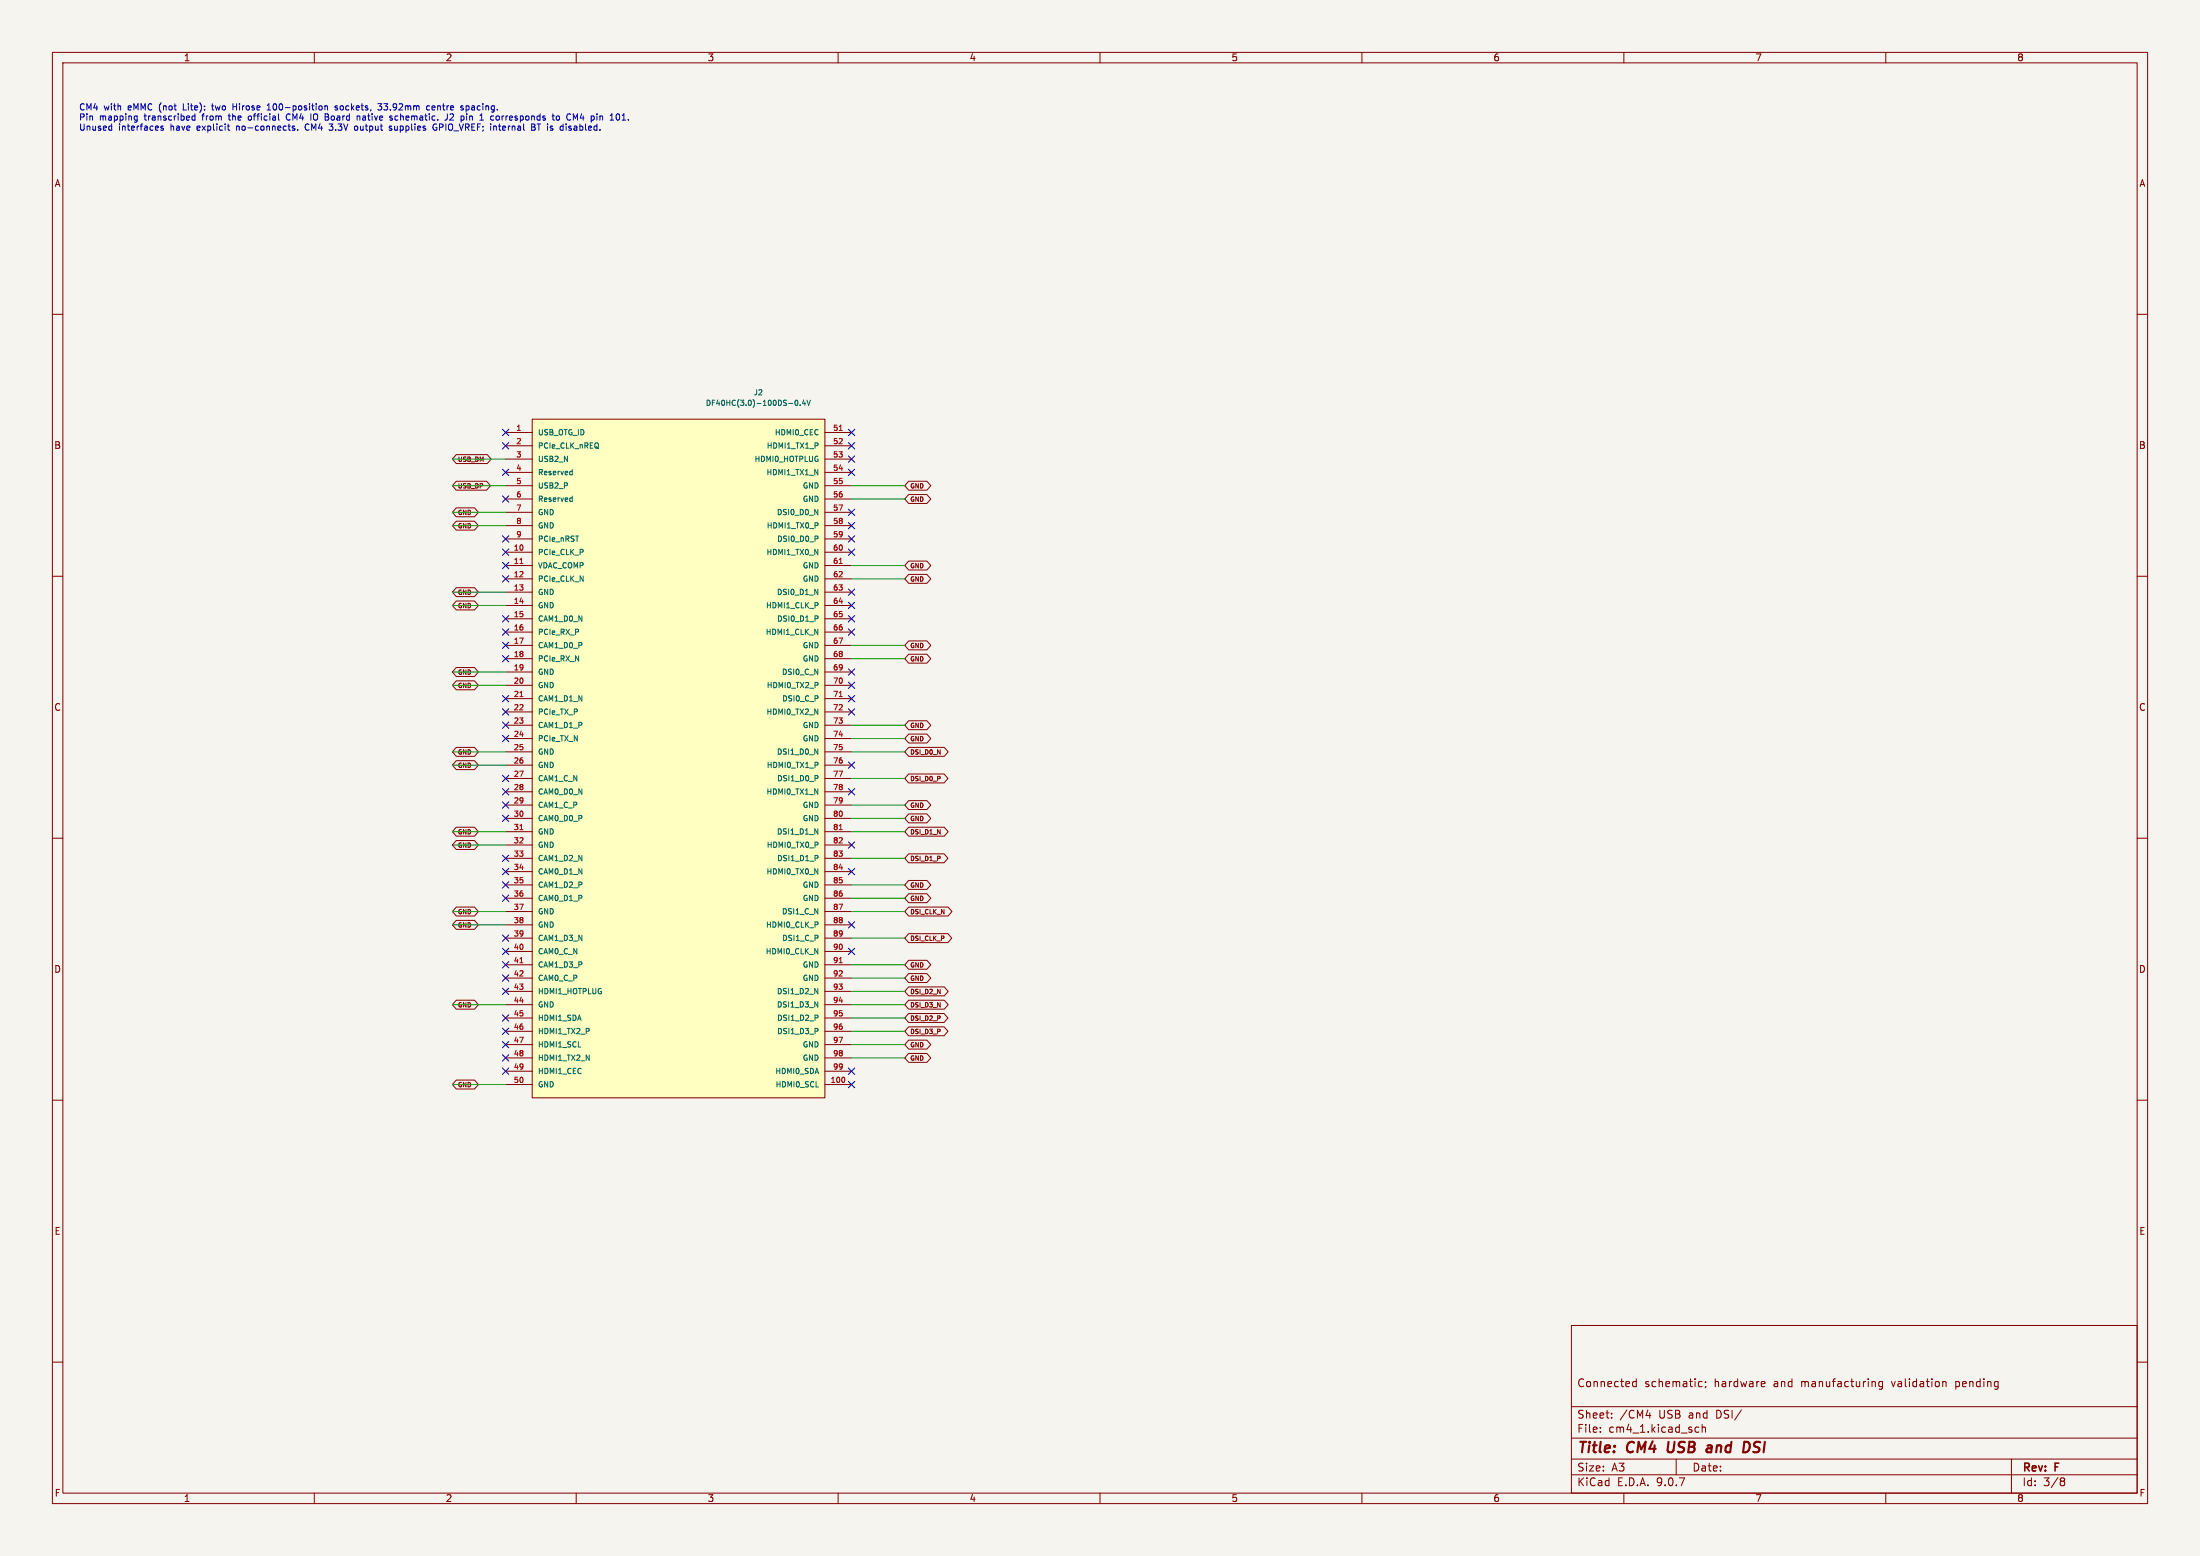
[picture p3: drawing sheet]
<svg xmlns="http://www.w3.org/2000/svg" width="420mm" height="297mm" viewBox="0 0 420 297" stroke-linecap="round" stroke-linejoin="round" font-family="sans-serif">
<path d="M0 0h420v297h-420z" fill="#f5f4ef" stroke="#f5f4ef" stroke-width=".19"/>
<g fill="none" stroke="#840000" stroke-width=".19">
<path d="M10 10h400v277h-400zM12 12h396v273h-396zM60 10v2M110 10v2M160 10v2M210 10v2M260 10v2M310 10v2M360 10v2M10 60h2M408 60h2M10 110h2"/>
<path d="M408 110h2M10 160h2M408 160h2M10 210h2M408 210h2M300 253h108v32h-108zM10 260h2M300 278.5h108M300 274.5h108M300 268.5h108M305.5 273.2v.2M305.5 272.5v.1"/>
<path d="M307.7 270.5v.2M307.7 269.8v.1M311.7 264.4l.2 .3 .5-.1M312.4 263.2v1.5M312.4 263.8l-.5-.1-.2 .3M314.2 270.2h1M314.9 269.7v1M320 278.5v3M323.7 273.3h.6M323.7 272.5h.6M324.4 264.6h.5M324.4 263.8h.5"/>
<path d="M324.9 272.5l.3-.1 .3 .1 .1 .9M324.9 271.9v1.5M325.6 263.8v.1M325.7 264.6l-.2 .3M336.4 263.7l.5 .1v.2l-.7 .2M336.9 264.6l-.5 .1M357.9 263.8l.1 .9M359.4 263.7v1.2l-.3 .3-.4-.1M359.4 263.8l-.5-.1-.2 .3 .1 .6h.6M370.9 263.8h.5l.1 .9M384 278.5v6.5M408 260h2"/>
<path d="M60 285v2M110 285v2M160 285v2M210 285v2M260 285v2M300 281.5h108M310 285v2M360 285v2M393.6 282.1l.4 .1 .2 .2-.3 .3M393.6 282.7h.3M393.9 282.7l.2 .2 .1 .4-.2 .2-.4 .1"/>
</g>
<path d="M318.5 275.2l-.2 1.6 .4 .4M326 276h.7M326.7 277.1l-.7 .1M326.8 276.3l-.7 .1M333.5 275.2a1.11 1.11 0 0 1 0 1.9" fill="none" stroke="#840000" stroke-width=".4"/>
<path d="M101.6 80h55.9v129.6h-55.9z" fill="#ffffc2"/>
<g fill="none" stroke="#840000" stroke-width=".19">
<path d="M87.1 86.8h5.9l.8 .8-.8 .9h-5.9l-.7-.9zM87.1 96.9h3.5l.7 .9-.7 .8h-3.5l-.7-.8zM87.1 91.9h5.8l.7 .8-.7 .9h-5.8l-.7-.9zM87.1 99.5h3.5l.7 .8-.7 .9h-3.5l-.7-.9zM96.5 82.6h5.1M96.5 85.1h5.1M96.5 87.6h5.1M96.5 90.2h5.1M96.5 92.7h5.1M96.5 95.3h5.1M96.5 97.8h5.1M101.6 80h55.9v129.6h-55.9z"/>
<path d="M157.5 82.6h5.1M157.5 85.1h5.1M157.5 87.6h5.1M157.5 90.2h5.1M157.5 92.7h5.1M157.5 95.3h5.1M157.5 97.8h5.1M173.5 91.9h3.4l.8 .8-.8 .9h-3.4l-.8-.9zM173.5 94.4h3.4l.8 .9-.8 .8h-3.4l-.8-.8zM87.1 112.2h3.5l.7 .8-.7 .9h-3.5l-.7-.9zM87.1 114.7h3.5l.7 .9-.7 .8h-3.5l-.7-.8zM96.5 100.3h5.1"/>
<path d="M96.5 102.9h5.1M96.5 105.4h5.1M96.5 108h5.1M96.5 110.5h5.1M96.5 113h5.1M96.5 115.6h5.1M96.5 118.1h5.1M157.5 100.3h5.1M157.5 102.9h5.1M157.5 105.4h5.1M157.5 108h5.1M157.5 110.5h5.1"/>
<path d="M157.5 113h5.1M157.5 115.6h5.1M157.5 118.1h5.1M173.5 109.6h3.4l.8 .9-.8 .8h-3.4l-.8-.8zM173.5 107.1h3.4l.8 .9-.8 .8h-3.4l-.8-.8zM87.1 127.4h3.5l.7 .9-.7 .8h-3.5l-.7-.8zM87.1 130h3.5l.7 .8-.7 .9h-3.5l-.7-.9zM96.5 120.7h5.1M96.5 123.2h5.1M96.5 125.7h5.1M96.5 128.3h5.1M96.5 130.8h5.1"/>
<path d="M96.5 133.4h5.1M96.5 135.9h5.1M96.5 138.4h5.1M157.5 120.7h5.1M157.5 123.2h5.1M157.5 125.7h5.1M157.5 128.3h5.1M157.5 130.8h5.1M157.5 133.4h5.1M157.5 135.9h5.1M157.5 138.4h5.1M173.5 122.3h3.4l.8 .9-.8 .8h-3.4l-.8-.8z"/>
<path d="M173.5 124.9h3.4l.8 .8-.8 .9h-3.4l-.8-.9zM173.5 137.6h3.4l.8 .8-.8 .9h-3.4l-.8-.9zM87.1 157.9h3.5l.7 .9-.7 .8h-3.5l-.7-.8zM87.1 142.7h3.5l.7 .8-.7 .9h-3.5l-.7-.9zM87.1 145.2h3.5l.7 .9-.7 .8h-3.5l-.7-.8zM96.5 141h5.1M96.5 143.5h5.1M96.5 146.1h5.1M96.5 148.6h5.1M96.5 151.1h5.1M96.5 153.7h5.1M96.5 156.2h5.1"/>
<path d="M96.5 158.8h5.1M157.5 141h5.1M157.5 143.5h5.1M157.5 146.1h5.1M157.5 148.6h5.1M157.5 151.1h5.1M157.5 153.7h5.1M157.5 156.2h5.1M157.5 158.8h5.1M173.5 142.7h6.8l.7 .8-.7 .9h-6.8l-.8-.9zM173.5 147.7h6.7l.8 .9-.8 .8h-6.7l-.8-.8zM173.5 152.8h3.4l.8 .9-.8 .8h-3.4l-.8-.8z"/>
<path d="M173.5 155.4h3.4l.8 .8-.8 .9h-3.4l-.8-.9zM173.5 157.9h6.8l.7 .9-.7 .8h-6.8l-.8-.8zM173.5 140.1h3.4l.8 .9-.8 .8h-3.4l-.8-.8zM87.1 160.4h3.5l.7 .9-.7 .8h-3.5l-.7-.8zM87.1 173.1h3.5l.7 .9-.7 .8h-3.5l-.7-.8zM87.1 175.7h3.5l.7 .8-.7 .9h-3.5l-.7-.9zM96.5 161.3h5.1M96.5 163.8h5.1M96.5 166.4h5.1M96.5 168.9h5.1M96.5 171.5h5.1M96.5 174h5.1"/>
<path d="M96.5 176.5h5.1M96.5 179.1h5.1M157.5 161.3h5.1M157.5 163.8h5.1M157.5 166.4h5.1M157.5 168.9h5.1M157.5 171.5h5.1M157.5 174h5.1M157.5 176.5h5.1M157.5 179.1h5.1M173.5 178.2h7.5l.7 .9-.7 .8h-7.5l-.8-.8zM173.5 173.1h7.5l.7 .9-.7 .8h-7.5l-.8-.8z"/>
<path d="M173.5 170.6h3.4l.8 .9-.8 .8h-3.4l-.8-.8zM173.5 168.1h3.4l.8 .8-.8 .9h-3.4l-.8-.9zM173.5 163h6.7l.8 .8-.8 .9h-6.7l-.8-.9zM87.1 190.9h3.5l.7 .9-.7 .8h-3.5l-.7-.8zM96.5 181.6h5.1M96.5 184.2h5.1M96.5 186.7h5.1M96.5 189.2h5.1M96.5 191.8h5.1M96.5 194.3h5.1M96.5 196.9h5.1M96.5 199.4h5.1"/>
<path d="M157.5 181.6h5.1M157.5 184.2h5.1M157.5 186.7h5.1M157.5 189.2h5.1M157.5 191.8h5.1M157.5 194.3h5.1M157.5 196.9h5.1M157.5 199.4h5.1M173.5 190.9h6.8l.7 .9-.7 .8h-6.8l-.8-.8zM173.5 188.4h6.8l.7 .8-.7 .9h-6.8l-.8-.9zM173.5 185.8h3.4l.8 .9-.8 .8h-3.4l-.8-.8zM173.5 183.3h3.4l.8 .9-.8 .8h-3.4l-.8-.8z"/>
<path d="M173.5 193.5h6.7l.8 .8-.8 .9h-6.7l-.8-.9zM173.5 198.5h3.4l.8 .9-.8 .8h-3.4l-.8-.8zM173.5 196h6.7l.8 .9-.8 .8h-6.7l-.8-.8zM87.1 206.2h3.5l.7 .8-.7 .9h-3.5l-.7-.9zM96.5 201.9h5.1M96.5 204.5h5.1M96.5 207h5.1M157.5 201.9h5.1M157.5 204.5h5.1M157.5 207h5.1M173.5 201.1h3.4l.8 .8-.8 .9h-3.4l-.8-.9z"/>
</g>
<g fill="none" stroke="#006464" stroke-width=".19">
<path d="M151.9 76.5l.1-.1a.49 .49 0 0 1 .3 .5 .49 .49 0 0 1-.4 .4l-.1-.3zM152.8 77.3v.1M153.4 76.3l-.2 .8h.6M153.7 76.7v.7M154 76.4l.4 1 .3-1M109 90h.2M109 95l.2 .1M109.2 89.6v1M109.2 94.7v1M109.2 90.6h-.2M109.2 95.7h-.2M155.5 97.2l.6 1.1v-1.1"/>
<path d="M155.5 112.5l.6 1v-1M156.1 102.4v.4M156.1 117.7v.3M155.5 143l.6 1v-1M155.5 158.2l.6 1v-1M156.1 148.1v.4M156.1 163.4v.3M155.5 188.7l.6 1v-1M155.5 191.2l.6 1v-1M156.1 193.9v.3M156.1 196.4v.3"/>
</g>
<path d="M160.2 82.2h.6M99.3 107.6h.5M160.2 107.6h.6M99.3 133h.5M160.2 133h.6M99.3 158.4h.5M160.2 158.4h.6M99.3 183.8h.5M160.2 183.8h.6M161.2 205.8v.6" fill="none" stroke="#a90000" stroke-width=".19"/>
<g fill="none" stroke="#009600" stroke-width=".19">
<path d="M86.4 92.7h10.1M86.4 97.8h10.1M86.4 87.6h10.1M162.6 95.3h10.1M162.6 92.7h10.1M86.4 113h10.1M86.4 115.6h10.1M86.4 100.3h10.1M162.6 110.5h10.1M162.6 108h10.1M86.4 128.3h10.1M86.4 130.8h10.1"/>
<path d="M162.6 123.2h10.1M162.6 138.4h10.1M162.6 125.7h10.1M86.4 158.8h10.1M86.4 143.5h10.1M86.4 146.1h10.1M162.6 158.8h10.1M162.6 156.2h10.1M162.6 153.7h10.1M162.6 148.6h10.1M162.6 143.5h10.1M162.6 141h10.1"/>
<path d="M86.4 174h10.1M86.4 161.3h10.1M86.4 176.5h10.1M162.6 174h10.1M162.6 163.8h10.1M162.6 179.1h10.1M162.6 171.5h10.1M162.6 168.9h10.1M86.4 191.8h10.1M162.6 184.2h10.1M162.6 199.4h10.1M162.6 196.9h10.1"/>
<path d="M162.6 194.3h10.1M162.6 191.8h10.1M162.6 189.2h10.1M162.6 186.7h10.1M86.4 207h10.1M162.6 201.9h10.1"/>
</g>
<g fill="none" stroke="#000084" stroke-width=".19">
<path d="M95.9 94.6l1.2 1.3M95.9 89.6l1.2 1.2M95.9 84.5l1.2 1.2M95.9 81.9l1.2 1.3M97.1 94.6l-1.2 1.3M97.1 89.6l-1.2 1.2M97.1 84.5l-1.2 1.2M97.1 81.9l-1.2 1.3M162 81.9l1.2 1.3M162 99.7l1.2 1.2M162 97.2l1.2 1.2M162 89.6l1.2 1.2"/>
<path d="M162 87l1.2 1.2M162 84.5l1.2 1.2M163.2 81.9l-1.2 1.3M163.2 99.7l-1.2 1.2M163.2 87l-1.2 1.2M163.2 84.5l-1.2 1.2M163.2 97.2l-1.2 1.2M163.2 89.6l-1.2 1.2M95.9 117.5l1.2 1.2M95.9 109.9l1.2 1.2M95.9 102.3l1.2 1.2M95.9 107.3l1.2 1.3"/>
<path d="M95.9 104.8l1.2 1.2M97.1 117.5l-1.2 1.2M97.1 109.9l-1.2 1.2M97.1 102.3l-1.2 1.2M97.1 107.3l-1.2 1.3M97.1 104.8l-1.2 1.2M162 117.5l1.2 1.2M162 115l1.2 1.2M162 104.8l1.2 1.2M162 102.3l1.2 1.2M162 112.4l1.2 1.2M163.2 115l-1.2 1.2"/>
<path d="M163.2 112.4l-1.2 1.2M163.2 104.8l-1.2 1.2M163.2 117.5l-1.2 1.2M163.2 102.3l-1.2 1.2M95.9 122.6l1.2 1.2M95.9 132.7l1.2 1.3M95.9 125.1l1.2 1.2M95.9 120l1.2 1.3M95.9 137.8l1.2 1.2M95.9 135.3l1.2 1.2M97.1 122.6l-1.2 1.2M97.1 132.7l-1.2 1.3"/>
<path d="M97.1 125.1l-1.2 1.2M97.1 120l-1.2 1.3M97.1 137.8l-1.2 1.2M97.1 135.3l-1.2 1.2M162 135.3l1.2 1.2M162 127.7l1.2 1.2M162 120l1.2 1.3M162 130.2l1.2 1.2M162 132.7l1.2 1.3M163.2 120l-1.2 1.3M163.2 135.3l-1.2 1.2M163.2 127.7l-1.2 1.2"/>
<path d="M163.2 130.2l-1.2 1.2M163.2 132.7l-1.2 1.3M95.9 155.6l1.2 1.2M95.9 153.1l1.2 1.2M95.9 150.5l1.2 1.2M95.9 148l1.2 1.2M95.9 140.4l1.2 1.2M97.1 155.6l-1.2 1.2M97.1 153.1l-1.2 1.2M97.1 150.5l-1.2 1.2M97.1 148l-1.2 1.2M97.1 140.4l-1.2 1.2"/>
<path d="M162 150.5l1.2 1.2M162 145.4l1.2 1.3M163.2 150.5l-1.2 1.2M163.2 145.4l-1.2 1.3M95.9 178.5l1.2 1.2M95.9 170.8l1.2 1.3M95.9 168.3l1.2 1.2M95.9 165.8l1.2 1.2M95.9 163.2l1.2 1.2M97.1 178.5l-1.2 1.2M97.1 170.8l-1.2 1.3M97.1 168.3l-1.2 1.2"/>
<path d="M97.1 165.8l-1.2 1.2M97.1 163.2l-1.2 1.2M162 175.9l1.2 1.2M162 160.7l1.2 1.2M162 165.8l1.2 1.2M163.2 175.9l-1.2 1.2M163.2 160.7l-1.2 1.2M163.2 165.8l-1.2 1.2M95.9 183.5l1.2 1.3M95.9 181l1.2 1.2M95.9 186.1l1.2 1.2M95.9 198.8l1.2 1.2"/>
<path d="M95.9 196.2l1.2 1.3M95.9 193.7l1.2 1.2M95.9 188.6l1.2 1.2M97.1 183.5l-1.2 1.3M97.1 181l-1.2 1.2M97.1 186.1l-1.2 1.2M97.1 193.7l-1.2 1.2M97.1 198.8l-1.2 1.2M97.1 196.2l-1.2 1.3M97.1 188.6l-1.2 1.2M162 181l1.2 1.2M163.2 181l-1.2 1.2"/>
<path d="M95.9 203.9l1.2 1.2M95.9 201.3l1.2 1.2M97.1 201.3l-1.2 1.2M97.1 203.9l-1.2 1.2M162 206.4l1.2 1.2M162 203.9l1.2 1.2M163.2 206.4l-1.2 1.2M163.2 203.9l-1.2 1.2"/>
</g>
<g fill="none" stroke="#0000c2" stroke-width=".19">
<path d="M35 19.8v1.2h.6M40.5 19.8v1l.2 .2M44.5 19.8v1.2M72.1 19.8h.8l-.4 .5 .3 .1v.5l-.2 .1-.5-.1M73.3 19.8h.7M21.3 23.7v1.2M21.3 24.8l-.1 .1M25.8 22.1l.4 .1M26.2 22.1v1l-.4 .2M26.2 22.9h-.4M31.2 24.1h-.3l-.2 .1 .1 .2 .4 .1v.3h-.5M36.7 22.2v.6l.5 .1"/>
<path d="M37.2 21.7v1.2M40.4 20.2h.4M43.4 24.1h.4M43.6 22.1h.4M43.6 24.7l.2 .2M44.5 20.4h.7M45.2 24.1v.8M45.2 24.1v.1M47.8 22.1l-.4 .3v.4l.4 .1M51 21h.7M51 20.1l.3-.3v1.2M54.6 22.2l.2 .6 .4 .1"/>
<path d="M56.2 24.1h-.2l-.2 .1v.2l.4 .1v.3h-.4M56.8 24.7v.2M58.3 23.9v.7l.3 .3M59.8 22.1l.1 .7 .2 .1M62 20.3h.5v.7M62 20.2v.8M62.7 22.4v.4M62.8 23.7h.8l-.4 .4h.1M63 24.9h.3M64.4 20.3l-.3-.1-.1 .2v.1l.4 .2v.2h-.4M67.8 24.1h.3l.2 .2-.1 .4-.4 .1M68.6 22.2l.1 .7"/>
<path d="M69.4 22.5l-.2 .1 .2 .3M73.3 20.9h.1M74.6 22.5l.3 .1v.2l-.4 .1M74.6 22.1l.3 .1M74.8 24.1h-.3l-.2 .1 .1 .2 .4 .1v.3h-.5M75.8 22.1l-.3 .1-.1 .2v.4l.4 .1M82 20.3l-.3-.1-.3 .2 .2 .5h.4M82.8 23.8a.56 .56 0 0 0-.1 .8 .56 .56 0 0 0 .7 .1v-.4h-.2M82.9 20.2l-.4 .2v.5l.4 .1M83 20.5l-.5 .1M85.4 21.7l-.1 1.1-.4 .1M86.5 22.2l-.7 .7h.8"/>
<path d="M88.4 20.7v.2M89 20.3h.5M89 20.2v1.2M89.5 20.9h-.5M89.7 22.1v.8M93.7 22.2v.6M95.3 22.2v.6M95.8 22.1v.8M95.9 22.2l-.1 .2M101.5 23.7v1.2l.6-.2 .1-.2-.3-.3M102.9 23.7v1.2M106.3 22.2l.3-.1 .2 .3v.3l-.2 .2-.4-.2z"/>
<path d="M108.6 24.8l.3 .1M108.9 24.1l-.3 .1v.2l.3 .1M111 21.7l-.2 .8h.7M118.8 22.9h.6M118.9 22l.2-.3v1.2"/>
</g>
<g font-size="2.8" fill="#840000">
<text x="301" y="277.9">Title:</text>
<text x="310.6" y="277.9">CM4</text>
<text x="319.2" y="277.9">USB</text>
<text x="327.5" y="277.9">and</text>
<text x="335.2" y="277.9">DSI</text>
</g>
<g font-size="2.1" fill="#840000">
<text x="301" y="265">Connected</text>
<text x="313.9" y="265">schematic;</text>
<text x="327.3" y="265">hardware</text>
<text x="338.7" y="265">and</text>
<text x="344.1" y="265">manufacturing</text>
<text x="361.6" y="265">validation</text>
<text x="373.9" y="265">pending</text>
<text x="301" y="273.7">File:</text>
<text x="301" y="271">Sheet:</text>
<text x="307.1" y="273.7">cm4_1.kicad_sch</text>
<text x="309.2" y="271">/CM4</text>
<text x="316.7" y="271">USB</text>
<text x="322.5" y="271">and</text>
<text x="327.9" y="271">DSI/</text>
<text x="301" y="281.1">Size:</text>
<text x="307.6" y="281.1">A3</text>
<text x="323" y="281.1">Date:</text>
<text x="386" y="281.3">Rev:</text>
<text x="392.4" y="281.3">F</text>
<text x="301" y="283.9">KiCad</text>
<text x="308.7" y="283.9">E.D.A.</text>
<text x="316.3" y="283.9">9.0.7</text>
<text x="386" y="283.9">Id:</text>
<text x="390.1" y="283.9">3/8</text>
</g>
<g font-size="1.8" fill="#840000">
<text x="35" y="11.9">1</text>
<text x="85" y="11.9">2</text>
<text x="135" y="11.9">3</text>
<text x="185" y="11.9">4</text>
<text x="235" y="11.9">5</text>
<text x="285" y="11.9">6</text>
<text x="335" y="11.9">7</text>
<text x="385" y="11.9">8</text>
<text x="10.3" y="35.9">A</text>
<text x="408.3" y="35.9">A</text>
<text x="10.3" y="85.9">B</text>
<text x="408.2" y="85.9">B</text>
<text x="10.3" y="135.9">C</text>
<text x="408.2" y="135.9">C</text>
<text x="10.3" y="185.9">D</text>
<text x="408.2" y="185.9">D</text>
<text x="10.3" y="235.9">E</text>
<text x="408.3" y="235.9">E</text>
<text x="10.3" y="285.9">F</text>
<text x="35" y="286.9">1</text>
<text x="85" y="286.9">2</text>
<text x="135" y="286.9">3</text>
<text x="185" y="286.9">4</text>
<text x="235" y="286.9">5</text>
<text x="285" y="286.9">6</text>
<text x="335" y="286.9">7</text>
<text x="385" y="286.9">8</text>
<text x="408.3" y="285.9">F</text>
</g>
<g font-size="1.7" fill="#0000c2">
<text x="15" y="21.4">CM4</text>
<text x="15" y="23.3">Pin</text>
<text x="19" y="23.3">mapping</text>
<text x="19.8" y="21.4">with</text>
<text x="24.6" y="21.4">eMMC</text>
<text x="27.7" y="23.3">transcribed</text>
<text x="30.7" y="21.4">(not</text>
<text x="35.5" y="21.4">Lite):</text>
<text x="39" y="23.3">from</text>
<text x="41.2" y="21.4">two</text>
<text x="44.2" y="23.3">the</text>
<text x="45.4" y="21.4">Hirose</text>
<text x="48.1" y="23.3">official</text>
<text x="52.2" y="21.4">100-position</text>
<text x="55.6" y="23.3">CM4</text>
<text x="60.5" y="23.3">IO</text>
<text x="63.4" y="23.3">Board</text>
<text x="65.4" y="21.4">sockets,</text>
<text x="69.8" y="23.3">native</text>
<text x="73.8" y="21.4">33.92mm</text>
<text x="76.3" y="23.3">schematic.</text>
<text x="83.3" y="21.4">centre</text>
<text x="87" y="23.3">J2</text>
<text x="90" y="21.4">spacing.</text>
<text x="90.2" y="23.3">pin</text>
<text x="94.1" y="23.3">1</text>
<text x="96.4" y="23.3">corresponds</text>
<text x="108.4" y="23.3">to</text>
<text x="111.3" y="23.3">CM4</text>
<text x="116.2" y="23.3">pin</text>
<text x="120.1" y="23.3">101.</text>
<text x="15" y="25.3">Unused</text>
<text x="22.6" y="25.3">interfaces</text>
<text x="32.7" y="25.3">have</text>
<text x="37.9" y="25.3">explicit</text>
<text x="45.6" y="25.3">no-connects.</text>
<text x="59" y="25.3">CM4</text>
<text x="63.8" y="25.3">3.3V</text>
<text x="68.9" y="25.3">output</text>
<text x="75.7" y="25.3">supplies</text>
<text x="84.3" y="25.3">GPIO_VREF; internal</text>
<text x="103.5" y="25.3">BT is</text>
<text x="109.4" y="25.3">disabled.</text>
</g>
<g font-size="1.4" fill="#006464">
<text x="134.6" y="77.7">DF40HC(3.0)-100DS-0.4V</text>
<text x="143.8" y="75.7">J2</text>
<text x="102.6" y="83.3">USB_OTG_ID</text>
<text x="147.8" y="83.3">HDMI0_CEC</text>
<text x="102.6" y="85.8">PCIe_CLK_nREQ</text>
<text x="102.6" y="88.4">USB2_N</text>
<text x="143.9" y="88.4">HDMI0_HOTPLUG</text>
<text x="146.2" y="85.8">HDMI1_TX1_P</text>
<text x="102.6" y="90.9">Reserved</text>
<text x="102.6" y="93.4">USB2_P</text>
<text x="102.6" y="96">Reserved</text>
<text x="146.2" y="90.9">HDMI1_TX1_N</text>
<text x="153.1" y="93.4">GND</text>
<text x="153.1" y="96">GND</text>
<text x="102.6" y="98.5">GND</text>
<text x="102.6" y="101.1">GND</text>
<text x="146.2" y="101.1">HDMI1_TX0_P</text>
<text x="148.2" y="98.5">DSI0_D0_N</text>
<text x="102.6" y="103.6">PCIe_nRST</text>
<text x="102.6" y="106.1">PCIe_CLK_P</text>
<text x="146.2" y="106.1">HDMI1_TX0_N</text>
<text x="148.2" y="103.6">DSI0_D0_P</text>
<text x="102.6" y="108.7">VDAC_COMP</text>
<text x="102.6" y="111.2">PCIe_CLK_N</text>
<text x="102.6" y="113.8">GND</text>
<text x="148.2" y="113.8">DSI0_D1_N</text>
<text x="153.1" y="108.7">GND</text>
<text x="153.1" y="111.2">GND</text>
<text x="102.6" y="116.3">GND</text>
<text x="102.6" y="118.8">CAM1_D0_N</text>
<text x="146.1" y="116.3">HDMI1_CLK_P</text>
<text x="148.2" y="118.8">DSI0_D1_P</text>
<text x="102.6" y="121.4">PCIe_RX_P</text>
<text x="102.6" y="123.9">CAM1_D0_P</text>
<text x="146" y="121.4">HDMI1_CLK_N</text>
<text x="153.1" y="123.9">GND</text>
<text x="102.6" y="126.5">PCIe_RX_N</text>
<text x="102.6" y="129">GND</text>
<text x="102.6" y="131.5">GND</text>
<text x="146.2" y="131.5">HDMI0_TX2_P</text>
<text x="149.1" y="129">DSI0_C_N</text>
<text x="153.1" y="126.5">GND</text>
<text x="102.6" y="134.1">CAM1_D1_N</text>
<text x="102.6" y="136.6">PCIe_TX_P</text>
<text x="146.2" y="136.6">HDMI0_TX2_N</text>
<text x="149.2" y="134.1">DSI0_C_P</text>
<text x="102.6" y="139.2">CAM1_D1_P</text>
<text x="102.6" y="141.7">PCIe_TX_N</text>
<text x="153.1" y="139.2">GND</text>
<text x="153.1" y="141.7">GND</text>
<text x="102.6" y="144.2">GND</text>
<text x="102.6" y="146.8">GND</text>
<text x="102.6" y="149.3">CAM1_C_N</text>
<text x="146.2" y="146.8">HDMI0_TX1_P</text>
<text x="148.2" y="144.2">DSI1_D0_N</text>
<text x="148.2" y="149.3">DSI1_D0_P</text>
<text x="102.6" y="151.9">CAM0_D0_N</text>
<text x="102.6" y="154.4">CAM1_C_P</text>
<text x="146.2" y="151.9">HDMI0_TX1_N</text>
<text x="153.1" y="154.4">GND</text>
<text x="102.6" y="156.9">CAM0_D0_P</text>
<text x="102.6" y="159.5">GND</text>
<text x="148.2" y="159.5">DSI1_D1_N</text>
<text x="153.1" y="156.9">GND</text>
<text x="102.6" y="162">GND</text>
<text x="102.6" y="164.6">CAM1_D2_N</text>
<text x="102.6" y="167.1">CAM0_D1_N</text>
<text x="146.2" y="167.1">HDMI0_TX0_N</text>
<text x="146.2" y="162">HDMI0_TX0_P</text>
<text x="148.2" y="164.6">DSI1_D1_P</text>
<text x="102.6" y="169.6">CAM1_D2_P</text>
<text x="102.6" y="172.2">CAM0_D1_P</text>
<text x="153.1" y="169.6">GND</text>
<text x="153.1" y="172.2">GND</text>
<text x="102.6" y="174.7">GND</text>
<text x="102.6" y="177.3">GND</text>
<text x="102.6" y="179.8">CAM1_D3_N</text>
<text x="146.1" y="177.3">HDMI0_CLK_P</text>
<text x="149.1" y="174.7">DSI1_C_N</text>
<text x="149.2" y="179.8">DSI1_C_P</text>
<text x="102.6" y="182.3">CAM0_C_N</text>
<text x="102.6" y="184.9">CAM1_D3_P</text>
<text x="146" y="182.3">HDMI0_CLK_N</text>
<text x="153.1" y="184.9">GND</text>
<text x="102.6" y="187.4">CAM0_C_P</text>
<text x="102.6" y="190">HDMI1_HOTPLUG</text>
<text x="148.2" y="190">DSI1_D2_N</text>
<text x="153.1" y="187.4">GND</text>
<text x="102.6" y="192.5">GND</text>
<text x="102.6" y="195">HDMI1_SDA</text>
<text x="102.6" y="197.6">HDMI1_TX2_P</text>
<text x="148.2" y="192.5">DSI1_D3_N</text>
<text x="148.2" y="195">DSI1_D2_P</text>
<text x="148.2" y="197.6">DSI1_D3_P</text>
<text x="102.6" y="200.1">HDMI1_SCL</text>
<text x="102.6" y="202.7">HDMI1_TX2_N</text>
<text x="153.1" y="200.1">GND</text>
<text x="153.1" y="202.7">GND</text>
<text x="102.6" y="205.2">HDMI1_CEC</text>
<text x="102.6" y="207.7">GND</text>
<text x="147.9" y="205.2">HDMI0_SDA</text>
<text x="147.9" y="207.7">HDMI0_SCL</text>
</g>
<g font-size="1.4" fill="#a90000">
<text x="98.4" y="82.3">1</text>
<text x="158.9" y="82.3">51</text>
<text x="98.4" y="84.8">2</text>
<text x="98.4" y="87.4">3</text>
<text x="98.4" y="89.9">4</text>
<text x="158.9" y="84.8">52</text>
<text x="158.9" y="87.4">53</text>
<text x="158.9" y="89.9">54</text>
<text x="98.4" y="92.5">5</text>
<text x="98.4" y="95">6</text>
<text x="158.9" y="92.5">55</text>
<text x="158.9" y="95">56</text>
<text x="98.4" y="97.5">7</text>
<text x="98.4" y="100.1">8</text>
<text x="158.9" y="97.5">57</text>
<text x="158.9" y="100.1">58</text>
<text x="98" y="105.2">10</text>
<text x="98" y="107.7">11</text>
<text x="98.4" y="102.6">9</text>
<text x="158.9" y="102.6">59</text>
<text x="158.9" y="105.2">60</text>
<text x="158.9" y="107.7">61</text>
<text x="98" y="110.2">12</text>
<text x="98" y="112.8">13</text>
<text x="158.9" y="110.2">62</text>
<text x="158.9" y="112.8">63</text>
<text x="98" y="115.3">14</text>
<text x="98" y="117.9">15</text>
<text x="158.9" y="115.3">64</text>
<text x="158.9" y="117.9">65</text>
<text x="98" y="120.4">16</text>
<text x="98" y="122.9">17</text>
<text x="98" y="125.5">18</text>
<text x="158.9" y="120.4">66</text>
<text x="158.9" y="122.9">67</text>
<text x="158.9" y="125.5">68</text>
<text x="98" y="128">19</text>
<text x="98" y="130.6">20</text>
<text x="158.9" y="128">69</text>
<text x="158.9" y="130.6">70</text>
<text x="98" y="133.1">21</text>
<text x="98" y="135.6">22</text>
<text x="158.9" y="133.1">71</text>
<text x="158.9" y="135.6">72</text>
<text x="98" y="138.2">23</text>
<text x="98" y="140.7">24</text>
<text x="98" y="143.3">25</text>
<text x="158.9" y="138.2">73</text>
<text x="158.9" y="140.7">74</text>
<text x="158.9" y="143.3">75</text>
<text x="98" y="145.8">26</text>
<text x="98" y="148.3">27</text>
<text x="158.9" y="145.8">76</text>
<text x="158.9" y="148.3">77</text>
<text x="98" y="150.9">28</text>
<text x="98" y="153.4">29</text>
<text x="98" y="156">30</text>
<text x="158.9" y="150.9">78</text>
<text x="158.9" y="153.4">79</text>
<text x="158.9" y="156">80</text>
<text x="98" y="158.5">31</text>
<text x="98" y="161">32</text>
<text x="158.9" y="158.5">81</text>
<text x="158.9" y="161">82</text>
<text x="98" y="163.6">33</text>
<text x="98" y="166.1">34</text>
<text x="158.9" y="163.6">83</text>
<text x="158.9" y="166.1">84</text>
<text x="98" y="168.7">35</text>
<text x="98" y="171.2">36</text>
<text x="98" y="173.7">37</text>
<text x="158.9" y="168.7">85</text>
<text x="158.9" y="171.2">86</text>
<text x="158.9" y="173.7">87</text>
<text x="98" y="176.3">38</text>
<text x="98" y="178.8">39</text>
<text x="158.9" y="176.3">88</text>
<text x="158.9" y="178.8">89</text>
<text x="98" y="181.4">40</text>
<text x="98" y="183.9">41</text>
<text x="158.9" y="181.4">90</text>
<text x="158.9" y="183.9">91</text>
<text x="98" y="186.4">42</text>
<text x="98" y="189">43</text>
<text x="98" y="191.5">44</text>
<text x="158.9" y="186.4">92</text>
<text x="158.9" y="189">93</text>
<text x="158.9" y="191.5">94</text>
<text x="98" y="194.1">45</text>
<text x="98" y="196.6">46</text>
<text x="158.9" y="194.1">95</text>
<text x="158.9" y="196.6">96</text>
<text x="98" y="199.1">47</text>
<text x="98" y="201.7">48</text>
<text x="158.9" y="199.1">97</text>
<text x="158.9" y="201.7">98</text>
<text x="98" y="204.2">49</text>
<text x="98" y="206.8">50</text>
<text x="158.4" y="206.8">100</text>
<text x="158.9" y="204.2">99</text>
</g>
<g font-size="1.2" fill="#840000">
<text x="87.3" y="88.3">USB_DM</text>
<text x="87.3" y="93.4">USB_DP</text>
<text x="173.7" y="93.4">GND</text>
<text x="173.7" y="96">GND</text>
<text x="87.3" y="98.5">GND</text>
<text x="87.3" y="101">GND</text>
<text x="87.3" y="113.7">GND</text>
<text x="173.7" y="111.2">GND</text>
<text x="173.7" y="108.7">GND</text>
<text x="87.3" y="116.3">GND</text>
<text x="173.7" y="123.9">GND</text>
<text x="87.3" y="129">GND</text>
<text x="87.3" y="131.5">GND</text>
<text x="173.7" y="126.4">GND</text>
<text x="173.7" y="139.1">GND</text>
<text x="173.7" y="141.7">GND</text>
<text x="87.3" y="144.2">GND</text>
<text x="87.3" y="146.8">GND</text>
<text x="173.7" y="144.2">DSI_D0_N</text>
<text x="173.7" y="149.3">DSI_D0_P</text>
<text x="173.7" y="154.4">GND</text>
<text x="87.3" y="159.5">GND</text>
<text x="173.7" y="156.9">GND</text>
<text x="173.7" y="159.5">DSI_D1_N</text>
<text x="87.3" y="162">GND</text>
<text x="173.7" y="164.5">DSI_D1_P</text>
<text x="173.7" y="172.2">GND</text>
<text x="173.7" y="169.6">GND</text>
<text x="87.3" y="174.7">GND</text>
<text x="87.3" y="177.2">GND</text>
<text x="173.7" y="179.8">DSI_CLK_P</text>
<text x="173.7" y="174.7">DSI_CLK_N</text>
<text x="173.7" y="184.9">GND</text>
<text x="173.7" y="189.9">DSI_D2_N</text>
<text x="173.7" y="187.4">GND</text>
<text x="87.3" y="192.5">GND</text>
<text x="173.7" y="192.5">DSI_D3_N</text>
<text x="173.7" y="195">DSI_D2_P</text>
<text x="173.7" y="197.6">DSI_D3_P</text>
<text x="173.7" y="202.6">GND</text>
<text x="173.7" y="200.1">GND</text>
<text x="87.3" y="207.7">GND</text>
</g>
</svg>
